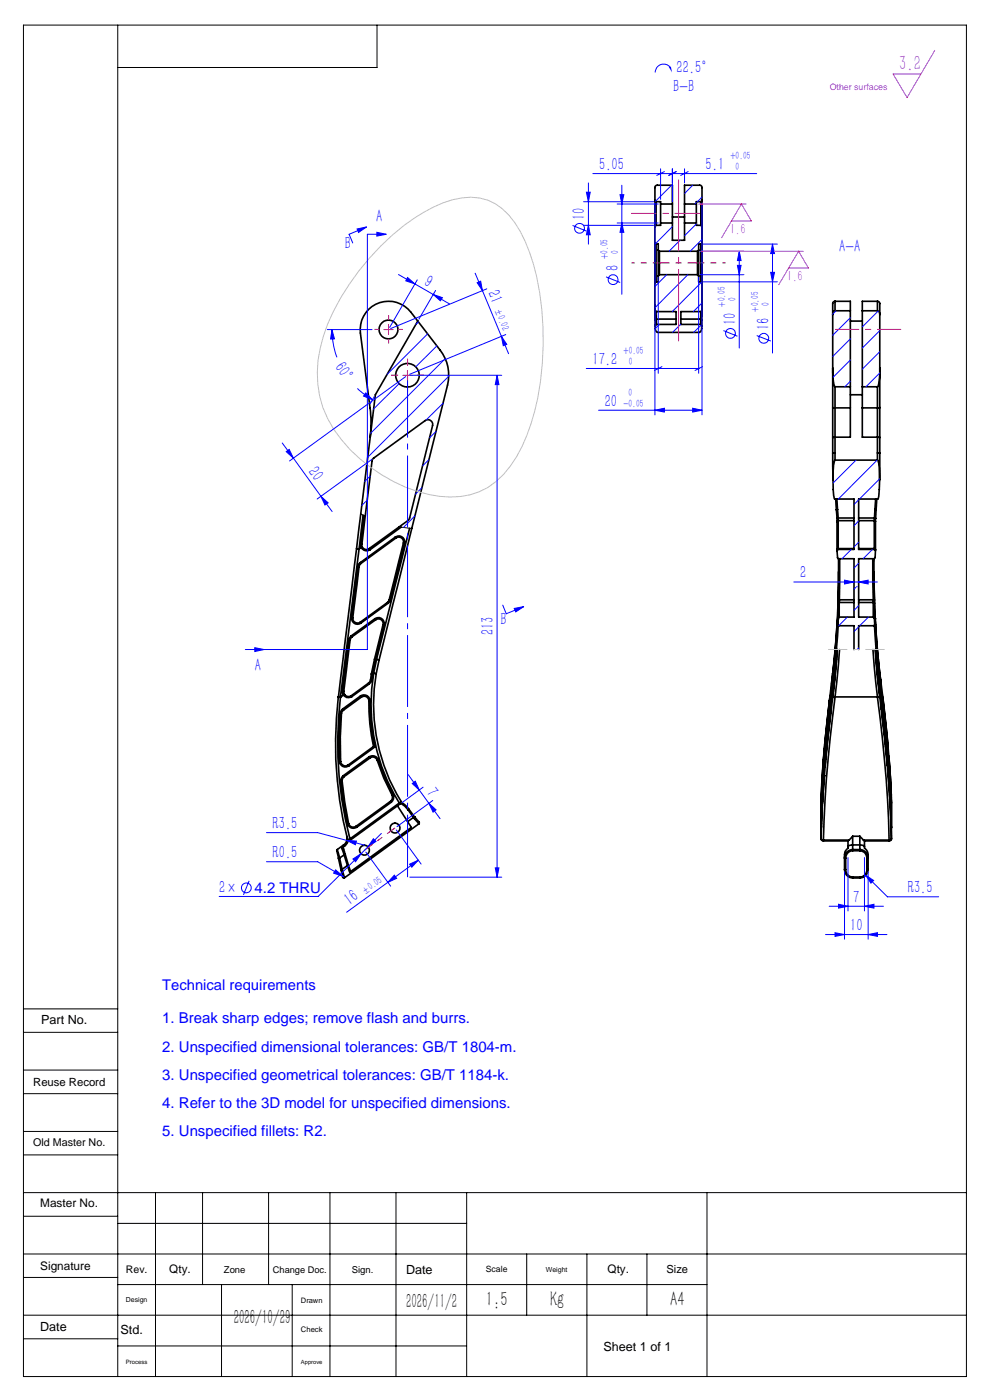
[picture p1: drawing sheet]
<svg xmlns="http://www.w3.org/2000/svg" width="210mm" height="297mm" viewBox="0 0 210 297" stroke-linecap="round" stroke-linejoin="round" font-family="sans-serif">
<path d="M76.5 109.1l1 .4M84.7 111.8l2.6 .3" fill="none" stroke="#000" stroke-width=".21"/>
<g fill="none" stroke="#000" stroke-width=".35">
<path d="M138.9 51.5v8.5M138.9 42.5v5.5M138.9 42.5v-2.8l.2-.3 3.5-.1v4M138.9 48v3.5M138.9 51.5l.3 .3M138.9 42.5l.3 .3M139.2 51.8v8M139.2 42.8v5M139.2 59.8l-.3 .2M139.2 51.8h.4v1.3M139.2 47.8l-.3 .2M139.2 42.8h.9v.5"/>
<path d="M139.6 53.1v5.5M139.6 58.6v1.2h-.4M139.6 53.1l.3 .2M139.9 53.3v5M139.9 58.3l-.3 .3M139.9 58.3h8.1M139.9 53.3h8.1M140.1 43.3v4M140.1 47.3v.5h-.9M140.1 47.3h2.5M140.1 43.3h2.5M142.6 43.3v4"/>
<path d="M142.6 47.3v3.7h2.6v-3.7M142.6 46h2.6M145.2 43.3v4M145.2 47.3h2.5M145.2 43.3h2.5M147.7 43.3v4M147.7 47.3v.5h1M148 53.3v5M148 58.3l.2 .3M148.2 53.1v5.5M148.2 58.6v1.2h.5M148.2 53.1l-.2 .2"/>
<path d="M148.7 51.8v8M148.7 42.8v5M148.7 51.8h-.5v1.3M148.7 59.8l.2 .2M148.7 42.8h-1v.5M148.7 47.8l.2 .2M148.9 51.5v8.5M148.9 42.5v5.5M148.9 42.5v-2.8l-.2-.3-3.5-.1v4M148.9 48v3.5M148.9 51.5l-.2 .3M148.9 42.5l-.2 .3"/>
<path d="M88.6 68.1l-9 15.6-4 32.7M88.6 68.1l4.7 6.2a8.7 8.7 0 0 1 1.6 7.4l-14.5 58.4M88.6 68.1a8.4 8.4 0 0 0-4.4-3.9 6 6 0 0 0-7.8 6.5l2.1 15.8a24.9 24.9 0 0 1 0 6.2M138.9 65.9l.3 .2M138.9 65.9l.1 1.9M138.9 60v5.9M139 67.8v1.4M139 69.2v.8l.3 .4 .2 .1h8.8l.4-.4 .1-.9M139.2 66.1h.1M139.2 66.1v1.6M139.2 66.1h4.2v2.7h-4.2M139.2 67.7l-.2 .1"/>
<path d="M139.2 67.7h4.2M139.2 67.7v1.1M139.2 68.8l-.2 .4M144.4 67.7h4.2M148.6 68.8l.2 .4M148.6 67.7l.3 .1M148.6 67.7v1.1M148.7 66.1h.1M148.7 66.1l-.1 1.6M148.7 66.1h-4.3v2.7h4.2M148.9 67.8l-.1 1.4M148.9 65.9l-.2 .2"/>
<path d="M148.9 65.9v1.9M148.9 60v5.9M176.6 78.1a8.3 8.3 0 0 0 .5 4M176.6 66.7v19.8M177.1 63.9l-.1 .1a.57 .57 0 0 0-.4 .7v2M177.1 65.9l-.3 .2-.2 .6M177.1 63.9h3.3v2M177.1 63.9v2M177.1 65.9h3.3M180.4 65.9v20.6M180.4 68.1h2.5M182.9 65.9h3.2"/>
<path d="M182.9 65.9v20.6M186.1 63.9l.3 .1 .2 .3v2.4M186.1 65.9l.3 .2 .2 .6M186.1 63.9h-3.2v2M186.1 63.9v2M186.6 78.1a8.9 8.9 0 0 1-.5 4M186.6 66.7v19.8M176.6 96.2l.1 5.6M176.6 86.5h.5M176.6 86.5v6.3M176.6 92.8v3.4M177.1 97.6a3.9 3.9 0 0 0-.4 2.7v1.5"/>
<path d="M177.1 96.1l-.5 .1M177.1 92.7l-.5 .1M177.1 86.5v6.2M177.1 82.1v4.4M177.1 92.7v4.9M177.1 97.6h9M177.1 82.1h3.3M177.1 86.5h3.3M180.4 86.5v6.2h-3.3M180.4 83.7h2.5M182.9 86.5v6.2h3.2M182.9 82.1h3.2"/>
<path d="M182.9 86.5h3.2M186.1 97.6l.2 .2a12.6 12.6 0 0 1 .3 4M186.1 96.1l.5 .1M186.1 92.7l.5 .1M186.1 86.5v6.2M186.1 82.1v4.4M186.1 92.7v4.9M186.6 96.2v5.6M186.6 86.5h-.5M186.6 86.5v6.3M186.6 92.8v3.4M75.6 116.4l-3.8 31.4"/>
<path d="M75.6 116.4l.6 .1M76.2 116.5l-4 31.3M76.4 119.3l-.3 .3-.2 .6M76.4 119.3l.2 .2M76.5 115.5h.3M76.5 115.5l.1 .6M76.6 119.5l-.4 .7M76.6 116.1a1.28 1.28 0 0 0 1.9 .5M76.6 116.1l-.4 .4M76.8 115.5l2.2-18.1 11.2-8.2a1.01 1.01 0 0 1 1.1 0 1.01 1.01 0 0 1 .5 1.1l-5.1 19.9-8.4 6.2M76.8 115.5v.5M76.8 116l-.2 .1"/>
<path d="M76.8 116a.96 .96 0 0 0 1.5 .4M77 109.3l-.8 7.2M77.3 109.4l-.8 6.1M78.3 116.4l.2 .2M83.9 113.9a1.27 1.27 0 0 1 1.4 0 1.27 1.27 0 0 1 .5 1.3M83.9 113.9l.1 .2M83.9 113.9l-7.5 5.4M84 114.1a1.02 1.02 0 0 1 1.2 0 1.02 1.02 0 0 1 .4 1.1M84 114.1l-7.4 5.4M85.1 111.8l-6.6 4.8M85.6 115.2h.2M85.6 115.2l-3.1 12"/>
<path d="M85.8 115.2l-3 12.1M86.9 112.1l-7 27.8M176.7 101.8l.1 3 .3 1.1h4.1v10.7h-3.4M177.3 105.9l.1 2.3M177.4 108.2l.2 1.8M177.5 105.9l.2 2.2M177.6 110v.7M177.6 116.6v.2M177.6 110.7v5.9M177.7 108.1l-.3 .1M177.7 108.1l.1 1.8M177.8 116.6l-.2 .2 .1 1.6 .1 .1h3.4v12.4h-3.2"/>
<path d="M177.8 116.4v.2M177.8 109.9v.6M177.8 109.9l-.2 .1M177.8 116.4l-.2 .2M177.8 110.5l-.2 .2M177.8 116.4h3.4M177.8 110.5v5.9M177.8 110.5h3.4M177.8 109.9h3.4M177.9 118.5l-.1 8.8M178.1 118.5l-.1 8.7M182.1 116.4h3.4"/>
<path d="M182.1 110.5h3.4M182.1 109.9h3.4M185.1 118.5l.1 8.7M185.4 118.5h-3.3v12.4h3.1M185.4 118.5l.1 8.8M185.5 116.6l.2 .2-.1 1.4-.2 .3M185.5 116.4v.2M185.5 116.4l.2 .2M185.5 110.5l.2 .2M185.5 110.5v5.9M185.5 109.9v.6M185.5 109.9l.2 .1"/>
<path d="M185.6 108.1l.2 .1M185.6 108.1l-.1 1.8M185.7 116.6v.2M185.7 110.7v5.9M185.7 110v.7M185.7 105.9l-.1 2.2M185.8 108.2l-.1 1.8M186 105.9l-.2 2.3M186.6 101.8l-.2 3.5-.2 .6h-4.1v10.7h3.4M74 135.8l-1.3 10.8M74 135.8h.3M74.3 135.8l-1.4 10.9"/>
<path d="M74.5 134.9l-.5 .9M74.5 134.9l.1 .2M74.6 131a1.25 1.25 0 0 0 .6 1.2 1.25 1.25 0 0 0 1.4 0M74.6 131l.2 .1M74.6 135.1l-.3 .7M74.8 131.1a1.02 1.02 0 0 0 .5 .9 1.02 1.02 0 0 0 1.1 0M75.9 120.2l-1.3 10.8M75.9 120.2h.3M76.2 120.2l-1.4 10.9M76.4 132l.2 .2M79.4 139.8l.3 .1M79.4 139.8l-.6 3.2"/>
<path d="M79.5 131.3a1.27 1.27 0 0 1 1.5-.1 1.27 1.27 0 0 1 .5 1.4M79.5 131.3l.2 .2M79.5 131.3l-5 3.6M79.7 139.9l-.7 3.1M79.7 131.5a.99 .99 0 0 1 1.1-.1 .99 .99 0 0 1 .4 1.1M79.7 131.5l-5.1 3.6M79.9 139.9l.5 .2M79.9 139.9l-.6 2.9M81.2 132.5l-1.8 7.3M81.2 132.5l.3 .1M81.5 132.6l-1.8 7.3M82.2 127.8l.1 .2"/>
<path d="M82.2 127.8l-5.8 4.2M82.3 128l-5.7 4.2M82.5 127.2l-.3 .6M82.5 127.2l.3 .1M82.8 127.3l-.5 .7M177 139.9l-.4 2.9M177 139.9l-.4 3.1M177.2 139.8l-.2 .1M177.2 139.8l-.3 3.2M177.2 139.8h.2M177.6 132.6l-.6 7.3M177.7 131.1v.2"/>
<path d="M177.7 131.3v-.3l-.1 1.6M177.7 131.3h.1M177.7 132.5l-.1 .1M177.7 131.3v1.2M177.8 131.2l-.1 1.3 .2 .2h3.3v5.1M177.8 128v3.2M177.8 127.3v.7M177.8 132.7l-.6 7.1M177.9 121.3v2.6a180.9 180.9 0 0 1-.9 16M178 130.9l-.2 .3M178 127.8l-.2 .2M178 127.8v3.1"/>
<path d="M178 127.8h3.2M178 127.2v.6M178 127.2l-.2 .1M178 127.2h3.2M178.1 137.8l-1 10M182.1 127.8h3.1M182.1 127.2h3.1M185.2 137.8l.9 10M185.2 130.9l.3 .3M185.2 127.8l.3 .2M185.2 127.2v.6M185.2 127.2l.3 .1"/>
<path d="M185.2 127.8v3.1M185.4 121.3v2.6a200.9 200.9 0 0 0 .9 16M185.5 131.2l.1 1.3-.2 .2h-3.3v5.1M185.5 127.3v.7M185.5 132.7l.6 7.1M185.5 128v3.2M185.5 132.5l.2 .1M185.6 131.1v.2M185.6 131.3v-.3l.1 1.6M185.6 131.3h.1M185.6 131.3v1.2M185.7 137.8l.9 10h-.5"/>
<path d="M185.7 137.8l.9 9.7M185.7 132.6l.6 7.3M185.8 139.8h.3M186.1 139.8l.2 .1M186.1 139.8l.3 3.2M186.3 139.9l.3 2.9M186.3 139.9l.3 3.1M71.8 147.9h.4M71.8 147.9a81.4 81.4 0 0 0 2 30.3M71.8 147.8v.1M72.1 151.3l-.2 5.2 .1 5M72.1 151.3l.3 .1"/>
<path d="M72.2 147.9a80.8 80.8 0 0 0 2 30.1M72.2 147.8h-.4M72.2 147.8v.1M72.4 151.4l-.2 5.1v5M72.7 150.4l-.6 .9M72.7 150.4l.1 .3M72.7 146.6l.1 .9M72.7 146.6l.2 .1M72.8 147.5a1.29 1.29 0 0 0 1.8 .3M72.8 150.7l-.4 .7M72.8 147.5l-.6 .4M72.9 146.7l.2 .7"/>
<path d="M73.1 147.4a1.01 1.01 0 0 0 1.4 .2M73.1 147.4l-.3 .1M74.5 147.6l.1 .2M76.5 147.6a1.3 1.3 0 0 1 2 1.1M76.5 147.6l.2 .3M76.5 147.6l-3.8 2.8M76.7 147.9a.99 .99 0 0 1 1-.1 .99 .99 0 0 1 .5 .9M76.7 147.9l-3.9 2.8M78.2 144.9l.1 .2M78.2 144.9l-3.7 2.7M78.2 148.7a41.1 41.1 0 0 0 1 9.7M78.3 145.1l-3.7 2.7"/>
<path d="M78.5 148.7a40.9 40.9 0 0 0 1 9.8M78.5 148.7h-.3M78.6 144.2l-.4 .7M78.6 144.2h.2M78.8 143h.2M78.8 143l-.2 1.2M78.8 144.2l-.5 .9M79 143l-.2 1.2M79.2 158.4l.3 .1M79.2 158.4l-5.4 3.9M79.3 142.8a39.5 39.5 0 0 0 5.4 27.6M79.3 142.8l.5 .1"/>
<path d="M79.3 142.8l-.3 .2M79.5 158.5l-5.5 4M79.8 142.9a39 39 0 0 0 5.3 27.2M80.4 140.1l-.6 2.8M174.9 158.9v3.6M175 157.7l-.1 1.2M175 157.7l.2 .1M175.2 158.7l-.3 .2M175.2 158.7v2.3M175.2 158.7h.2M175.2 157.8v.9M175.2 157.8h.3"/>
<path d="M175.9 148.7l.3-1.3v3.3l-1.3 11.9M175.9 148.7l-.9 9M175.9 148.7h.3M176.2 148.7l-1 9.1M176.2 148.7h.1M176.2 147.5v.2M176.2 148.4v.3M176.4 145.1v2.7M176.5 144.2l-.1 .9M176.5 144.2h.2M176.6 147.4l-.1 .5M176.6 147.5l-.1 .5-.1-.2"/>
<path d="M176.6 147.9l-1.4 13.2a209.6 209.6 0 0 0-1 16.9M176.6 142.8a229.3 229.3 0 0 0-2.4 35.2M176.6 147.9h.5M176.6 147.5l1-9.7-1 10h.5M176.6 143h.3M176.6 142.8v.2M176.6 147.5v.4M176.6 143l-.1 1.2M176.7 147.6l-.3 .2M176.7 144.9l-.3 .2M176.7 144.9v2.4M176.7 144.9h.3"/>
<path d="M176.7 144.2v.7M176.7 144.2h.3M176.9 143l-.2 1.2M177.1 147.9l-1 8.6a247 247 0 0 0-1.4 21.7M177.1 147.8v.1M177.1 147.8h9M186.1 147.9h.5M186.1 147.9l1.5 13.2a210.1 210.1 0 0 1 1 17.1M186.1 147.8v.1M186.2 144.2h.3M186.3 144.9h.3M186.4 143h.2"/>
<path d="M186.4 143l.1 1.2M186.5 144.2l.1 .7M186.5 144.2h.3M186.6 147.4l.2 .5M186.6 142.8a264.2 264.2 0 0 1 2.5 27.6M186.6 147.9l1.5 12.8a202.6 202.6 0 0 1 1 17.3M186.6 147.5l.2 .5 .1-.2M186.6 147.6l.3 .2M186.6 144.9l.3 .2M186.6 143l.2 1.2M186.6 142.8v.2M186.6 144.9v2.4"/>
<path d="M186.6 147.5v.4M186.8 144.2l.1 .9M186.9 145.1v2.7M187 148.4l.1 .3M187 148.7h.1M187 147.6v.1M187.1 148.7l1 9.7M187.3 148.7l1.1 9.8M187.3 148.7l-.3-1.3 .1 3.9 1.1 10.4M187.3 148.7h-.2M187.9 158.4h.2M188.1 158.4l.3 .1"/>
<path d="M188.1 158.4v2.6M188.4 158.5v4M72 161.5a1.25 1.25 0 0 0 2 1M72 161.5h.2M72.2 161.5a1.03 1.03 0 0 0 1.6 .8M72.3 165.7l.6 4.5 .8 4.5M72.3 165.7h.3M72.5 179.9l.5 1.5M72.5 179.9h.1a1.63 1.63 0 0 1 .6 1.4M72.6 165.7l.5 4.5 .8 4.5M72.8 164.6l-.3 .2-.2 .9M72.8 164.6l.2 .2"/>
<path d="M72.9 179.2l.2 .3M72.9 179.2l-1.4 1M73 164.8l-.4 .9M73.1 179.5l-.6 .4M73.6 177.4a1.66 1.66 0 0 1-.7 1.8M73.7 174.7a1.29 1.29 0 0 0 2 .8M73.8 162.3l.2 .2M73.9 178.4l-.2 .5-.6 .6M73.9 174.7h-.2M73.9 174.7a1 1 0 0 0 1.6 .6M74.2 178l-.4 .2M74.2 178l.2 .2"/>
<path d="M74.4 178.2l-.4 .2-.2-.2M75.5 175.3l.2 .2M78.3 160.5a1.28 1.28 0 0 1 2 .7M78.3 160.5l.2 .3M78.3 160.5l-5.5 4.1M78.5 160.8a.96 .96 0 0 1 1.5 .5M78.5 160.8l-5.5 4M80 161.3l1.4 3.8 1.7 3.6M80.3 161.2l1.3 3.7 1.8 3.7M80.3 161.2l-.3 .1M82.9 170l.1 .2M82.9 170l-7.4 5.3"/>
<path d="M83 170.2l-7.3 5.3M83.1 168.7l.1 .1a1.04 1.04 0 0 1-.3 1.2M83.4 168.6a1.3 1.3 0 0 1-.4 1.6M83.4 168.6l-.3 .1M84.3 171l2.2 3.3M84.7 170.4l.1 .2M84.7 170.4l-10.5 7.6M84.8 170.6l-10.4 7.6M85 170.4l.9 .7 .7 .8M85.1 170.1l-.4 .3M85.1 170.1v.3l-.3 .2M85.2 170.2l.8 .7 .8 .8"/>
<path d="M86.5 174.3l.7 1.2-13 9.5M86.6 171.9l1.1 1.5M86.8 171.7l-.2 .2M86.8 171.7l1.1 1.6M87.7 173.4l.1 .2M87.7 173.4l-1.2 .9M87.8 173.6h.1M87.9 173.6l1 1.2M87.9 173.3l.1 .1M87.9 173.3l-.2 .1M88 173.4l-.2 .2M88 173.4h.1"/>
<path d="M88.1 173.4l-.2 .2M88.1 173.4l.8 1v.4M88.9 174.8l-15.8 11.4M174.2 178l.1 .3 .4 .1M174.2 178l.5 .2M174.2 170.2v5.3M174.2 168.6v1.6M174.2 168.6l.3 .1M174.2 175.4v.1M174.4 170l-.2 .2M174.4 170v.5M174.5 168.7l-.1 1.3"/>
<path d="M174.5 168.7h.1M174.7 161.2l.1-.9v4.3M174.7 161.2l-.5 7.4M174.7 178.2v.2M174.7 161.2l.1 .1M174.7 178.4h5.2M174.7 178.2h5.4M174.8 160.4v.2M174.8 164.6l-.6 11.1v-.2M174.8 164.6h.1M174.8 162.9l-.3 5.8M175 162.4l-.1 .3v-.2"/>
<path d="M175 162.3l-.1 .2M179.9 179.5v.4l-.5 .5-.2 .6-.1 3.4M180.1 178.2l-.2 .2v1.1M180.9 179.2l-1 .3M180.9 177.4v1.8M180.9 177.4h1.5M180.9 177.4l-.8 .8M180.9 179.2v1M180.9 179.2h1.5M182.4 177.4l.8 .8M182.4 179.2l1 .3M182.4 177.4v1.8"/>
<path d="M182.4 179.2v1M183.2 178.2l.2 .2v1.1M183.2 178.2h5.4M183.4 179.5v.4l.5 .5 .2 .6v3.4M183.4 178.4h5.2M188.2 161.7l.1 .9M188.2 161.7l.1 1 .1-.2M188.3 162.3l.1 .2M188.5 160.4v.2M188.5 164.6l.6 10.7M188.5 164.6h.1M188.5 162.9l.3 5.8"/>
<path d="M188.6 161.2l.5 7.4M188.6 161.2l-.1-.9v4.3M188.6 178.2v.2M188.6 161.2l-.1 .1M188.7 168.7h.1M188.8 168.7v1.3M188.8 170l.3 .2M188.8 170v.5M189.1 175.3v.4M189.1 168.6v1.6M189.1 168.6l-.3 .1M189.1 175.3v.4v-.3"/>
<path d="M189.1 177.9l-.2 .4-.3 .1M189.1 178l-.5 .2M189.1 170.2v7.8M71.5 180.2l.5 1.8M71.5 180.2l-.1 .3 .4 1.6M71.8 182.1l.5 2.4M72 182l-.2 .1M72 182l.6 2.4M72.3 184.5l.4 1.6 .1 .1h.3M72.6 184.4l.5 1.8M72.6 184.4l-.3 .1M73 181.4l-1 .6"/>
<path d="M73 181.4l.7 2.2M73.2 181.3l-.2 .1M73.2 181.3l.7 2.2M73.7 183.6l.5 1.4M73.7 183.6l-1.1 .8M73.9 183.5a1.57 1.57 0 0 1 .3 1.5M73.9 183.5l-.2 .1M179.1 184.4a1.77 1.77 0 0 0 1.8 1.9M179.1 184.4l.3 .1M179.4 184.5a1.51 1.51 0 0 0 1.5 1.6M179.4 182.1v2.4M180.9 180.2a1.54 1.54 0 0 0-1.7 1.9h.2"/>
<path d="M180.9 180.2v.3M180.9 180.5a1.56 1.56 0 0 0-1.5 1.6M180.9 186.1v.2M180.9 186.3h1.5M180.9 180.2h1.5M180.9 180.5h1.5M180.9 186.1h1.5M182.4 180.2v.3M182.4 180.5a1.51 1.51 0 0 1 1.5 1.6M182.4 180.2a1.54 1.54 0 0 1 1.6 1.9h-.1M182.4 186.1v.2M183.9 184.5a1.49 1.49 0 0 1-1.5 1.6"/>
<path d="M183.9 182.1v2.4M184.1 184.4a1.85 1.85 0 0 1-1.7 1.9M184.1 184.4l-.2 .1"/>
<circle cx="82.4" cy="69.9" r="2"/>
<circle cx="86.4" cy="79.6" r="2.49"/>
<circle cx="83.8" cy="175.7" r="1.04"/>
<circle cx="77.3" cy="180.4" r="1.05"/>
</g>
<g fill="none" stroke="#00f" stroke-width=".21">
<path d="M142.3 14.5a1.77 1.77 0 0 0-2-.9 1.77 1.77 0 0 0-1.3 1.8M142.5 39.3l-3.4 3.4M146.9 39.3l-1.7 1.8M121.5 47.8l2.9 1.2M128.6 58.7l3 1.2M141.4 58.3l-2.5 2.5M142.6 48.1l-3.5 3.6M144.3 51l-2.4 2.3M145.9 58.3l-7 7M147.7 43l-.3 .3M147.7 47.5l-2.5 2.5M148.8 59.9l-6.2 6.2"/>
<path d="M148.9 50.8l-2.5 2.5M148.9 41.8l-.9 1M88.8 68.3l-.6 .5M90.7 70.8l-8.6 8.6M92.7 73.4l-4.5 4.4M94.4 76.1l-15.8 15.8M95.2 79.8l-17.2 17.2M139.9 68.8l-.9 .9M144.4 68.8l-1.7 1.7M148.8 68.9l-1.7 1.6M148.9 64.3l-1.8 1.8M153.5 70.1l2.9 1.2"/>
<path d="M160.5 71.2l3 1.2M177.3 65.9l-.7 .8M180.4 71.9l-3.8 3.7M180.4 76.4l-3.7 3.6M180.4 67.4l-3.8 3.7M186.3 66l-3.4 3.4M186.6 70.1l-3.7 3.7M186.6 74.6l-3.7 3.7M186.6 79.1l-2.9 3M84.7 81.4l-5.5 5.4M91 97.5l-1.4 1.3M92.5 91.5l-1.4 1.4"/>
<path d="M94 85.5l-3.6 3.6M180.4 80.9l-1.2 1.2M181.6 97.6l-4.9 4.9M186.1 97.6l-8.3 8.3M77.9 106.1l-1.2 1.1M78.5 101l-1.1 1.1M88 109.4l-2.4 2.5M89.5 103.5l-1.4 1.3M180.6 116.6l-2 1.9M182.1 106l-.9 1M182.1 110.5l-.9 1M182.1 115l-.9 1"/>
<path d="M182.1 119.5l-.9 1M185.1 116.6l-2 1.9M186.6 101.6l-4.3 4.3M179.7 130.9l-1.8 1.8M181.5 124.6l-.3 .4M181.6 124.5h.1M182.1 128.5l-.9 1M182.1 133l-.9 1M182.1 137.5l-.3 .3M184.2 130.9l-1.8 1.8M52.8 186.9l-1.2 2.9"/>
<circle cx="122.9" cy="48.4" r="1.04"/>
<circle cx="130.1" cy="59.3" r="1.05"/>
<circle cx="155" cy="70.7" r="1.05"/>
<circle cx="162" cy="71.8" r="1.04"/>
<circle cx="52.3" cy="188.4" r="1.04"/>
</g>
<path d="M141.9 14.2h.4l.3 1.2z" fill="#00f"/>
<g fill="none" stroke="#00f" stroke-width=".21">
<path d="M124.8 38.8v13M125.8 36.8h34.7M131.9 39.3v23.1M140.1 35.8v6.5M140.9 36.4l-1.6 .8M142.6 35.8v7M143.4 36.4l-1.5 .8M145.2 35.8v3M146 36.4l-1.6 .8M75.7 48.6l2.1-.4-1.7 1.1zM77.8 48.2l-3.8 1.5 .8 1.8M79.9 49.3l2 .4-2 .4z"/>
<path d="M81.9 49.7h-4v88.1h-25.9M84.5 58.2l3.5 2M86.5 58.9l1.5 1.3-1.9-.6zM88.5 59.4l-5.8 10.1M100.8 58l1.5 3.7M101.2 60l.8-.3 .3 2zM123.8 42.8h14.9M123.8 47.8h14.9M124.4 40.8h.8l-.4 2zM124.8 47.8l.4 2h-.8zM130.9 43.3h8.7M130.9 47.3h8.7"/>
<path d="M131.5 41.3h.8l-.4 2zM131.9 47.3l.4 2h-.8zM138.9 43v45M139.6 58.8v20.4M148.2 58.8v20.4M148.5 53.3h9.3M148.5 58.3h9.3M148.9 43v45M149.2 51.8h15.7M149.2 59.8h15.7M156.4 56.3h.8l-.4 2zM156.8 53.3l.4 2h-.8z"/>
<path d="M156.8 53.3v20.5M163.5 57.8h.8l-.4 2zM163.9 51.8l.4 2h-.8zM163.9 51.8v23.1M69.4 69.9h9.5M70.4 69.9l.5 2h-.8zM70.4 69.9a17.9 17.9 0 0 0 1.1 5.9M86 79.9l-24.6 17.9M86.9 79.6h19.5M88 60.2l3.9 2.3M91.9 62.5l1.9 .6-.4 .7zM91.9 62.5l3.5 2"/>
<path d="M92.4 61.6l-3.5 6.1M102.3 61.7l4.1 9.7M103.3 61.3l-20.4 8.4M105.4 79.6l.4 2h-.7zM105.4 79.6v106.5M106.4 71.4l1.1 1.7-.7 .2zM106.4 71.4l1.5 3.6M107.3 71l-20.4 8.4M124.4 78.2h23.8M140.4 77.8l-1.6 .8M149 77.8l-1.6 .8M59.9 94l2.3 3.2"/>
<path d="M60.7 95.8l.6-.4 .9 1.8zM62.2 97.2l5.9 8.1M75.8 82.4l1.1 1 2.1 1.4M77.6 83.4l1.4 1.4-1.9-.8zM78.9 97.4l-11.6 8.5M79.4 84.2l-.9 1.5M127 87h21.9M138.9 87l2-.4v.8zM146.9 86.6l2 .4-2 .4zM68.1 105.3l1.5 1.4-.7 .4zM68.1 105.3l2.3 3.2M54 137.4l2 .4-2 .4z"/>
<path d="M106.6 128.4l.8 1.8 3.7-1.5M109.1 129.1l2-.4-1.7 1.1zM168.4 123.5h17.7M179.1 123.1l2.1 .4-2.1 .4zM182.1 123.5l2-.4v.8zM56.5 176.6h10.9l6.2 1.7M73.6 178.3l2 .1-.2 .8zM73.6 178.3l3.8 1M79.2 177.9l.6 .6-1.7 1.1zM80.9 176.8l-4.3 4.3M84.1 176.1l5.2 7.2M86.6 164.4l2.3 3.2"/>
<path d="M87.5 166.2l.6-.5 .8 1.9zM88.9 167.6l2.1 2.8M89.7 167l-4.4 3.3M91 170.4l1.5 1.4-.6 .5zM91 170.4l2.3 3.3M91.8 169.8l-7.6 5.6M56.5 182.8h10.9l5.3 3.1M71.2 184.5l1.5 1.4-1.9-.7zM72.7 185.9l.2 .1M74.9 182.2l1.7-1.1-1.2 1.7zM76.6 181.1l-9.1 9.1h-21M77.6 180.8l5.3 7.2"/>
<path d="M83.6 185.7l.5 .6-1.8 .9zM86.9 183.3l1.8-.8-1.4 1.5zM86.9 186.1h19.5M88.7 182.5l-15.2 11M105.1 184.1h.7l-.4 2zM175.1 198.3h13M175.9 192.3h11.5M177.1 197.9l2 .4-2 .3zM177.9 191.8l2 .5-2 .3zM179.1 184.9v14.3M179.9 181.9v11.3M183.4 192.3l2-.5v.8z"/>
<path d="M183.4 181.9v11.3M183.6 185.7l1.7 1.1-.6 .6zM183.6 185.7l4.6 4.5h10.9M184.1 198.3l2-.4v.7zM184.1 184.9v14.3"/>
</g>
<path d="M80.8 52.2a37.3 37.3 0 0 1 15.2-9.8 11.1 11.1 0 0 1 13.2 4.9 38.9 38.9 0 0 1 5.7 18.4 57.7 57.7 0 0 1-4.2 29 18.4 18.4 0 0 1-9.1 9.6 19.1 19.1 0 0 1-12.8 0 33.6 33.6 0 0 1-19.3-15.5 22.7 22.7 0 0 1-.9-17.4 48.8 48.8 0 0 1 12.2-19.2z" fill="none" stroke="#c0c0c0" stroke-width=".21"/>
<path d="M139.6 55.8h-.4M148.2 55.8h.5M80.4 69.9h-1M82.4 71.9v1M82.4 67.9v-1M84.4 69.9h1M84.4 79.6h-1.5M86.4 77.6v-1.5M88.4 79.6h1.5M86.4 81.6v1.5" fill="none" stroke="#f00" stroke-width=".21" stroke-dasharray="15.2 1.3 1.3 1.3" stroke-linecap="butt"/>
<path d="M191.2 69.9h-14" fill="none" stroke="#f00" stroke-width=".21" stroke-dasharray="15.2 1.3 1.3 1.3" stroke-dashoffset="10.1" stroke-linecap="butt"/>
<path d="M148.2 55.8h-8.6" fill="none" stroke="#f00" stroke-width=".21" stroke-dasharray="15.2 1.3 1.3 1.3" stroke-dashoffset="12.8" stroke-linecap="butt"/>
<path d="M148.4 45.3h-14.5" fill="none" stroke="#f00" stroke-width=".21" stroke-dasharray="15.2 1.3 1.3 1.3" stroke-dashoffset="9.9" stroke-linecap="butt"/>
<path d="M133.9 55.8h5.3M153.9 55.8h-5.2" fill="none" stroke="#f00" stroke-width=".21" stroke-dasharray="15.2 1.3 1.3 1.3" stroke-dashoffset="14.5" stroke-linecap="butt"/>
<path d="M143.9 37.7v35.1" fill="none" stroke="#f00" stroke-width=".21" stroke-dasharray="15.2 1.3 1.3 1.3" stroke-dashoffset="-.4" stroke-linecap="butt"/>
<path d="M77.3 180.3l6.5-4.7" fill="none" stroke="#f00" stroke-width=".21" stroke-dasharray="15.2 1.3 1.3 1.3" stroke-dashoffset="13.1" stroke-linecap="butt"/>
<path d="M175.7 137.8h12" fill="none" stroke="#c0c0c0" stroke-width=".21" stroke-dasharray="15.2 1.3 1.3 1.3" stroke-dashoffset="11.1" stroke-linecap="butt"/>
<path d="M86.4 79.6v106.5" fill="none" stroke="#00f" stroke-width=".21" stroke-dasharray="15.2 1.3 1.3 1.3" stroke-dashoffset="2" stroke-linecap="butt"/>
<path d="M81.4 69.9h2M82.4 68.9v2M85.4 79.6h2M86.4 78.6v2" fill="none" stroke="#f00" stroke-width=".21"/>
<path d="M198.3 10.7l-5.9 10-3-5h5.9M148.2 43.3h10.1M148.7 53.3h21.7M155.2 46.9h4.2l-2.1-3.6-4.2 7.1M167.3 56.9h4.2l-2.1-3.6-4.2 7.1" fill="none" stroke="#f0f" stroke-width=".21"/>
<g fill="none" stroke="#000" stroke-width=".21">
<path d="M5 5.3h200v286.7h-200zM25 5.3v286.7M80 5.3v9h-55M5 214h20M5 219h20M5 232h20M5 227h20M5 245h20M5 240h20M5 258h20M5 253h200M25 259.5h74"/>
<path d="M33 253v39M43 253v19.5M57 253v19.5M70 253v39M84 253v39M99 253v39M150 253v39M5 271h20M5 266h200M5 279h200M25 272.5h125M47 272.5v19.5"/>
<path d="M62 272.5v19.5M111.7 266v13M124.5 266v26M137.2 266v13M5 284h20M25 285.5h74"/>
</g>
<g fill="#00f">
<path d="M79.9 49.3l2 .4-2 .4zM54 137.4l2 .4-2 .4z"/>
<path d="M75.7 48.6l2.1-.4-1.7 1.1zM109.1 129.1l2-.4-1.7 1.1z"/>
<path d="M91 170.4l1.5 1.4-.6 .5zM87.5 166.2l.6-.5 .8 1.9z"/>
<path d="M91.9 62.5l1.9 .6-.4 .7zM86.5 58.9l1.5 1.3-1.9-.6z"/>
<path d="M79.2 177.9l-1.1 1.7 1.7-1.1zM74.9 182.2l.5 .6 1.2-1.7zM73.6 178.3l1.8 .9 .2-.8zM71.2 184.5l-.4 .7 1.9 .7zM183.6 185.7l1.1 1.7 .6-.6z"/>
<path d="M179.1 123.1l2.1 .4-2.1 .4zM182.1 123.5l2-.4v.8z"/>
<path d="M146.9 86.6l2 .4-2 .4zM138.9 87l2-.4v.8z"/>
<path d="M86.9 183.3l1.8-.8-1.4 1.5zM83.6 185.7l.5 .6-1.8 .9z"/>
<path d="M131.5 41.3h.8l-.4 2zM131.9 47.3l.4 2h-.8z"/>
<path d="M124.4 40.8h.8l-.4 2zM124.8 47.8l.4 2h-.8zM163.9 51.8l.4 2h-.8zM163.5 57.8h.8l-.4 2zM156.8 53.3l.4 2h-.8zM156.4 56.3h.8l-.4 2z"/>
<path d="M101.2 60l.8-.3 .3 2zM106.4 71.4l1.1 1.7-.7 .2z"/>
<path d="M70.4 69.9l.5 2h-.8zM77.6 83.4l1.4 1.4-1.9-.8z"/>
<path d="M60.7 95.8l.6-.4 .9 1.8zM68.1 105.3l1.5 1.4-.7 .4z"/>
<path d="M177.9 191.8l2 .5-2 .3zM183.4 192.3l2-.5v.8z"/>
<path d="M177.1 197.9l2 .4-2 .3zM184.1 198.3l2-.4v.7z"/>
<path d="M105.1 184.1h.7l-.4 2zM105.4 79.6l.4 2h-.7z"/>
</g>
<text font-size="4.4" fill="#f0f" x="190.8" y="14.8">3.2</text>
<g font-size="4.4">
<text x="49.6" y="280.9">2026/10/29</text>
<text x="86.1" y="277.4">2026/11/2</text>
<text x="103.1" y="277.1">1:5</text>
<text x="116.7" y="277.1">Kg</text>
<text x="142.1" y="277.1">A4</text>
</g>
<g font-size="3.8" fill="#00f">
<text x="143.5" y="15.6">22.5°</text>
<text x="142.8" y="19.6">B-B</text>
<text x="127.1" y="36.1">5.05</text>
<text x="149.7" y="36.1">5.1</text>
<text x="79.8" y="47.2">A</text>
<text x="124.1" y="46.7" transform="rotate(-90 124.1 46.7)">10</text>
<text x="73.2" y="52.9">B</text>
<text x="178" y="53.4">A-A</text>
<text x="131.2" y="57.6" transform="rotate(-90 131.2 57.6)">8</text>
<text x="89.8" y="60.4" transform="rotate(30 89.8 60.4)">9</text>
<text x="103.4" y="62.2" transform="rotate(67 103.4 62.2)">21</text>
<text x="156.1" y="69" transform="rotate(-90 156.1 69)">10</text>
<text x="163.2" y="70" transform="rotate(-90 163.2 70)">16</text>
<text x="70.9" y="77.8" transform="rotate(57 70.9 77.8)">60°</text>
<text x="125.7" y="77.4">17.2</text>
<text x="128.3" y="86.3">20</text>
<text x="65.2" y="100.1" transform="rotate(54 65.2 100.1)">20</text>
<text x="169.7" y="122.7">2</text>
<text x="104.7" y="134.8" transform="rotate(-90 104.7 134.8)">213</text>
<text x="106.2" y="132.5">B</text>
<text x="54" y="142.4">A</text>
<text x="90.3" y="168.2" transform="rotate(54 90.3 168.2)">7</text>
<text x="57.8" y="175.9">R3.5</text>
<text x="57.8" y="182">R0.5</text>
<text x="46.5" y="189.5">2×</text>
<text x="181" y="191.5">7</text>
<text x="192.6" y="189.5">R3.5</text>
<text x="74.2" y="192.1" transform="rotate(-36 74.2 192.1)">16</text>
<text x="180.3" y="197.5">10</text>
</g>
<g font-size="3.2" fill="#00f">
<text x="54" y="189.5">4.2 THRU</text>
<text x="34.4" y="217.1">1. Break sharp edges; remove flash and burrs.</text>
<text x="34.4" y="223.1">2. Unspecified dimensional tolerances: GB/T 1804-m.</text>
<text x="34.4" y="229.1">3. Unspecified geometrical tolerances: GB/T 1184-k.</text>
<text x="34.4" y="235.1">4. Refer to the 3D model for unspecified dimensions.</text>
<text x="34.4" y="241.1">5. Unspecified fillets: R2.</text>
</g>
<g font-size="3.1" fill="#f0f">
<text x="154.9" y="49.6">1.6</text>
<text x="167" y="59.6">1.6</text>
</g>
<text font-size="3.1" fill="#00f" x="34.4" y="209.9">Technical requirements</text>
<g font-size="2.7">
<text x="8.7" y="217.3">Part No.</text>
<text x="86.1" y="270.2">Date</text>
<text x="8.5" y="282.4">Date</text>
<text x="25.6" y="283">Std.</text>
<text x="128" y="286.6">Sheet 1 of 1</text>
</g>
<g font-size="2.5">
<text x="8.5" y="256.1">Master No.</text>
<text x="8.5" y="269.4">Signature</text>
<text x="35.9" y="270.1">Qty.</text>
<text x="128.9" y="270.1">Qty.</text>
</g>
<g font-size="2.4">
<text x="7" y="230.3">Reuse Record</text>
<text x="141.4" y="270.1">Size</text>
</g>
<g font-size="2.3" fill="#00f">
<text x="154.9" y="33.8">+0.05</text>
<text x="156" y="36">0</text>
<text x="131.2" y="53.9" transform="rotate(-90 131.2 53.9)">0</text>
<text x="128.9" y="55" transform="rotate(-90 128.9 55)">+0.05</text>
<text x="104.9" y="65.8" transform="rotate(68 104.9 65.8)">±0.02</text>
<text x="153.8" y="65" transform="rotate(-90 153.8 65)">+0.05</text>
<text x="156.1" y="63.9" transform="rotate(-90 156.1 63.9)">0</text>
<text x="163.1" y="65" transform="rotate(-90 163.1 65)">0</text>
<text x="160.9" y="66.1" transform="rotate(-90 160.9 66.1)">+0.05</text>
<text x="132.3" y="75.2">+0.05</text>
<text x="133.4" y="77.4">0</text>
<text x="132.2" y="86.2">-0.05</text>
<text x="133.3" y="84">0</text>
<text x="77.4" y="189.8" transform="rotate(-36 77.4 189.8)">±0.05</text>
</g>
<text font-size="2.3" x="7" y="243">Old Master No.</text>
<text font-size="2.2" x="26.7" y="270">Rev.</text>
<g font-size="2">
<text x="47.5" y="270">Zone</text>
<text x="57.9" y="270">Change Doc.</text>
<text x="74.6" y="270">Sign.</text>
</g>
<text font-size="1.9" fill="#f0f" x="176" y="19.2">Other surfaces</text>
<text font-size="1.8" x="103.1" y="269.9">Scale</text>
<g font-size="1.6">
<text x="63.8" y="276.4">Drawn</text>
<text x="63.8" y="282.7">Check</text>
</g>
<g font-size="1.5">
<text x="115.8" y="269.8">Weight</text>
<text x="26.7" y="276.2">Design</text>
</g>
<text font-size="1.3" x="26.7" y="289.3">Process</text>
<text font-size="1.2" x="63.8" y="289.3">Approve</text>
</svg>
